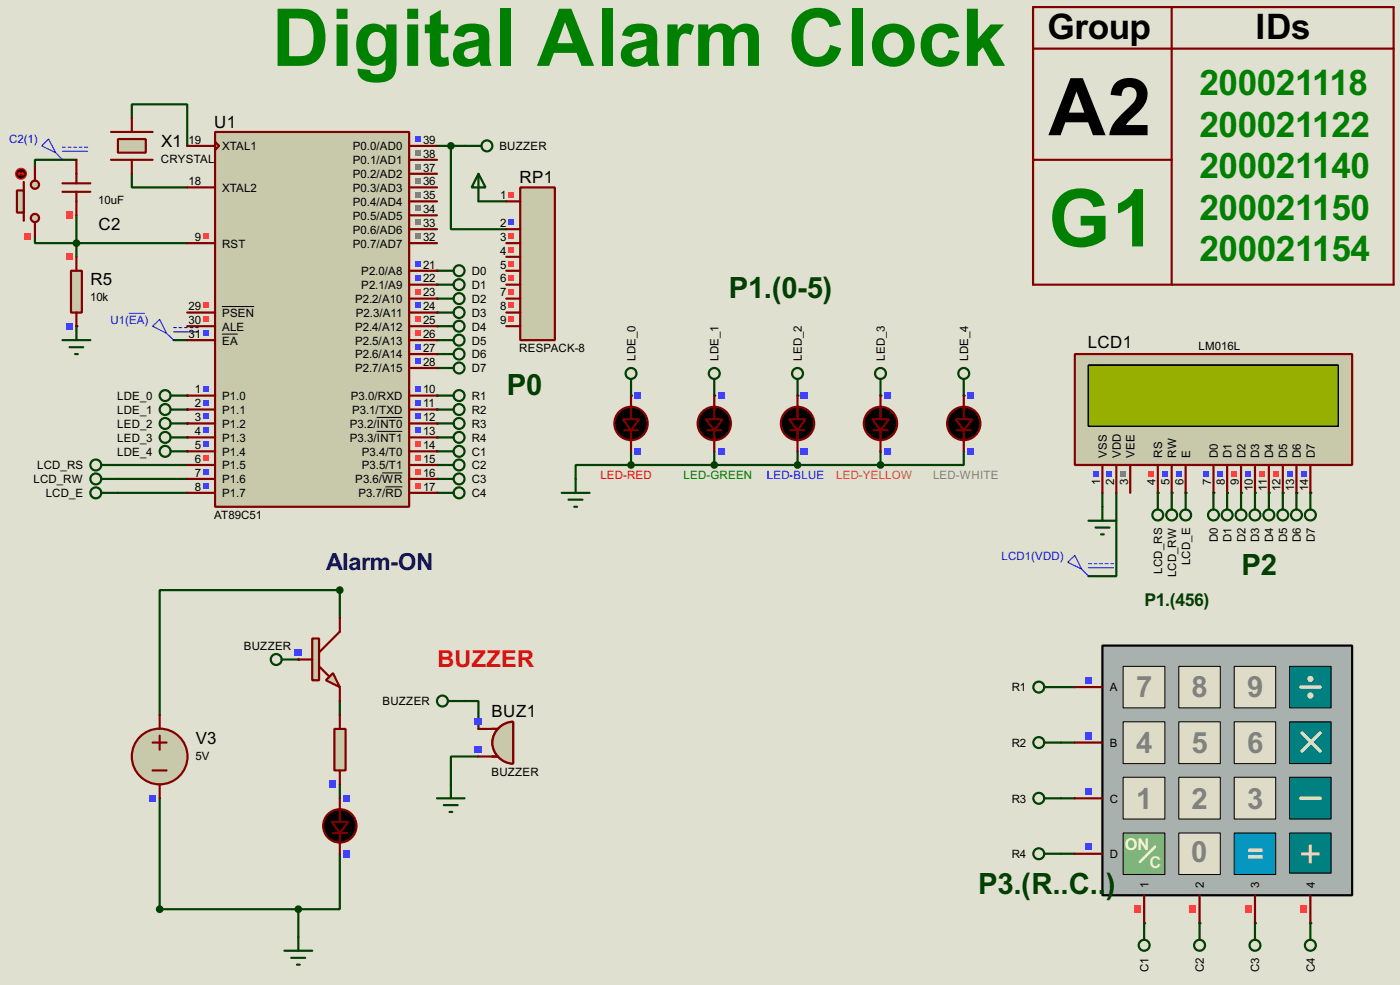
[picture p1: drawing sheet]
<svg xmlns="http://www.w3.org/2000/svg" width="256mm" height="180mm" viewBox="0 0 256 180" stroke-linecap="round" stroke-linejoin="round" font-family="sans-serif">
<path d="M0 0h256.5v180.3h-256.5z" fill="#e0e0d0"/>
<path d="M194.4 125.8h2.5M194.4 135.9h2.5M194.4 146.1h2.5M194.4 156.3h2.5" fill="none" stroke="#004000" stroke-width=".4"/>
<g fill="#004000">
<circle cx="209.6" cy="169" r=".2"/>
<circle cx="219.8" cy="169" r=".2"/>
<circle cx="229.9" cy="169" r=".2"/>
<circle cx="240.1" cy="169" r=".2"/>
<circle cx="240.1" cy="90.2" r=".2"/>
<circle cx="237.5" cy="90.2" r=".2"/>
<circle cx="235" cy="90.2" r=".2"/>
<circle cx="232.5" cy="90.2" r=".2"/>
<circle cx="229.9" cy="90.2" r=".2"/>
<circle cx="227.4" cy="90.2" r=".2"/>
<circle cx="224.8" cy="90.2" r=".2"/>
<circle cx="222.3" cy="90.2" r=".2"/>
<circle cx="217.2" cy="90.2" r=".2"/>
<circle cx="214.7" cy="90.2" r=".2"/>
<circle cx="212.1" cy="90.2" r=".2"/>
</g>
<path d="M14 39.4v7.6M6.4 43.2v1.3h7.6M202 90.2v2.6M204.5 90.2v15.3h-5.1" fill="none" stroke="#004000" stroke-width=".4"/>
<circle cx="14" cy="59.7" r=".2" fill="#004000"/>
<path d="M14 29.3h-7.6v1.2M29.3 146.1v20.3h25.4M62.3 156.3v10.1h-7.6M62.3 143.6v2.5M54.7 166.4v5.1" fill="none" stroke="#004000" stroke-width=".4"/>
<circle cx="54.7" cy="120.7" r=".2" fill="#004000"/>
<path d="M24.2 31.8v2.5h10.1M24.2 21.6v-2.5h10.1v7.6M14 44.5h20.3M31.8 62.3h2.5M62.3 113.1v-5.1h-33v22.9M62.3 128.3v2.6M85.1 128.3h2.6v5.1M87.7 138.5h-5.1v5.1" fill="none" stroke="#004000" stroke-width=".4"/>
<g fill="#004000">
<circle cx="34.3" cy="72.4" r=".2"/>
<circle cx="34.3" cy="75" r=".2"/>
<circle cx="34.3" cy="77.5" r=".2"/>
<circle cx="34.3" cy="80.1" r=".2"/>
<circle cx="34.3" cy="82.6" r=".2"/>
</g>
<path d="M21.6 85.1h12.7M21.6 87.7h12.7M21.6 90.2h12.7" fill="none" stroke="#004000" stroke-width=".4"/>
<g fill="#004000">
<circle cx="80.1" cy="72.4" r=".2"/>
<circle cx="80.1" cy="75" r=".2"/>
<circle cx="80.1" cy="77.5" r=".2"/>
<circle cx="80.1" cy="80.1" r=".2"/>
<circle cx="80.1" cy="82.6" r=".2"/>
<circle cx="80.1" cy="90.2" r=".2"/>
<circle cx="80.1" cy="87.7" r=".2"/>
<circle cx="80.1" cy="85.1" r=".2"/>
<circle cx="80.1" cy="67.4" r=".2"/>
<circle cx="80.1" cy="49.6" r=".2"/>
<circle cx="80.1" cy="52.1" r=".2"/>
<circle cx="80.1" cy="54.7" r=".2"/>
<circle cx="80.1" cy="57.2" r=".2"/>
<circle cx="80.1" cy="59.7" r=".2"/>
<circle cx="80.1" cy="62.3" r=".2"/>
<circle cx="80.1" cy="64.8" r=".2"/>
<circle cx="115.6" cy="72.4" r=".2"/>
<circle cx="130.9" cy="72.4" r=".2"/>
<circle cx="146.1" cy="72.4" r=".2"/>
<circle cx="161.3" cy="72.4" r=".2"/>
<circle cx="176.6" cy="72.4" r=".2"/>
</g>
<path d="M80.1 26.7h5M82.6 26.7v15.3h10.2M87.7 36.9h5.1M115.6 85.1h-10.1v2.6M115.6 82.6v2.5M115.6 85.1h45.7M130.9 82.6v2.5M146.1 82.6v2.5M161.3 82.6v2.5M176.6 82.6v2.5h-15.3" fill="none" stroke="#004000" stroke-width=".4"/>
<path d="M202 118.2h45.7v45.7h-45.7z" fill="#a9b1af" stroke="#000" stroke-width=".4"/>
<g fill="#dedcc7" stroke="#000" stroke-width=".18">
<path d="M205.8 122h7.6v7.6h-7.6z"/>
<path d="M216 122h7.6v7.6h-7.6z"/>
<path d="M226.1 122h7.6v7.6h-7.6z"/>
</g>
<path d="M236.3 122h7.6v7.6h-7.6z" fill="#008080" stroke="#000" stroke-width=".18"/>
<g fill="#dedcc7" stroke="#000" stroke-width=".18">
<path d="M205.8 132.1h7.6v7.7h-7.6z"/>
<path d="M216 132.1h7.6v7.7h-7.6z"/>
<path d="M226.1 132.1h7.6v7.7h-7.6z"/>
</g>
<path d="M236.3 132.1h7.6v7.7h-7.6z" fill="#008080" stroke="#000" stroke-width=".18"/>
<g fill="#dedcc7" stroke="#000" stroke-width=".18">
<path d="M205.8 142.3h7.6v7.6h-7.6z"/>
<path d="M216 142.3h7.6v7.6h-7.6z"/>
<path d="M226.1 142.3h7.6v7.6h-7.6z"/>
</g>
<path d="M226.1 152.5h7.6v7.6h-7.6z" fill="#0197c9" stroke="#000" stroke-width=".18"/>
<path d="M236.3 142.3h7.6v7.6h-7.6z" fill="#008080" stroke="#000" stroke-width=".18"/>
<path d="M238.3 125.8h3.6M241.9 134.2l-3.3 3.3M238.3 146.1h3.6" fill="none" stroke="#dedcc7" stroke-width=".65"/>
<g fill="#c8c8aa" stroke="#dedcc7" stroke-width=".65">
<circle cx="240.1" cy="124.3" r=".25"/>
<circle cx="240.1" cy="127.3" r=".25"/>
</g>
<path d="M236.3 152.5h7.6v7.3h-7.6z" fill="#008080" stroke="#000" stroke-width=".18"/>
<path d="M238.6 134.2l3.3 3.3" fill="none" stroke="#dedcc7" stroke-width=".65"/>
<path d="M205.8 152.5h7.6v7.6h-7.6z" fill="#81b57d" stroke="#000" stroke-width=".18"/>
<path d="M211.6 155l-2.8 2.8" fill="none" stroke="#fafbdb" stroke-width=".45"/>
<path d="M216 152.5h7.6v7.6h-7.6z" fill="#dedcc7" stroke="#000" stroke-width=".18"/>
<path d="M196.9 125.8h5.1M196.9 135.9h5.1M196.9 146.1h5.1M196.9 156.3h5.1M209.6 163.9v5.1M219.8 163.9v5.1M229.9 163.9v5.1M240.1 163.9v5.1" fill="none" stroke="#800000" stroke-width=".4"/>
<g fill="#4040ff">
<path d="M198.8 123.9h1.3v1.2h-1.3z"/>
<path d="M198.8 134h1.3v1.3h-1.3z"/>
<path d="M198.8 144.2h1.3v1.3h-1.3z"/>
<path d="M198.8 154.4h1.3v1.2h-1.3z"/>
</g>
<g fill="#ff4040">
<path d="M207.7 165.8h1.3v1.3h-1.3z"/>
<path d="M217.9 165.8h1.2v1.3h-1.2z"/>
<path d="M238.2 165.8h1.2v1.3h-1.2z"/>
<path d="M228 165.8h1.3v1.3h-1.3z"/>
</g>
<path d="M20.4 24.2h7.6M20.4 29.3h7.6" fill="none" stroke="#800000" stroke-width=".4"/>
<path d="M21.6 25.5h5.1v2.5h-5.1z" fill="#c8c8aa" stroke="#800000" stroke-width=".4"/>
<path d="M24.2 21.6v2.6M24.2 29.3v2.5M61 152.5h2.6M62.3 146.1v4.3M62.3 152.5v3.8" fill="none" stroke="#800000" stroke-width=".4"/>
<g fill="none" stroke="#004000" stroke-width=".4">
<path d="M80.1 49.6h3M80.1 52.1h3M80.1 54.7h3M80.1 57.2h3M80.1 59.7h3M80.1 62.3h3M80.1 64.8h3M80.1 67.4h3M80.1 72.4h3M80.1 75h3M80.1 77.5h3M80.1 80.1h3"/>
<path d="M80.1 82.6h3M80.1 85.1h3M80.1 87.7h3M80.1 90.2h3M51.6 120.7h3.1M191.3 125.8h3.1M191.3 135.9h3.1M191.3 146.1h3.1M191.3 156.3h3.1M209.6 169v3M219.8 169v3M229.9 169v3"/>
<path d="M240.1 169v3"/>
<circle cx="84.1" cy="49.6" r="1"/>
<circle cx="84.1" cy="54.7" r="1"/>
<circle cx="84.1" cy="52.1" r="1"/>
<circle cx="84.1" cy="57.2" r="1"/>
<circle cx="84.1" cy="59.7" r="1"/>
<circle cx="84.1" cy="62.3" r="1"/>
<circle cx="84.1" cy="67.4" r="1"/>
<circle cx="84.1" cy="64.8" r="1"/>
<circle cx="84.1" cy="75" r="1"/>
<circle cx="84.1" cy="72.4" r="1"/>
<circle cx="84.1" cy="77.5" r="1"/>
<circle cx="84.1" cy="85.1" r="1"/>
<circle cx="84.1" cy="90.2" r="1"/>
<circle cx="84.1" cy="80.1" r="1"/>
<circle cx="84.1" cy="82.6" r="1"/>
<circle cx="84.1" cy="87.7" r="1"/>
<circle cx="50.6" cy="120.7" r="1"/>
<circle cx="190.3" cy="135.9" r="1"/>
<circle cx="190.3" cy="125.8" r="1"/>
<circle cx="190.3" cy="146.1" r="1"/>
<circle cx="190.3" cy="156.3" r="1"/>
<circle cx="209.6" cy="173" r="1"/>
<circle cx="219.7" cy="173" r="1"/>
<circle cx="229.9" cy="173" r="1"/>
<circle cx="240" cy="173" r="1"/>
</g>
<g fill="#000" stroke="#800000" stroke-width=".4">
<path d="M60.8 150.4h3l-1.5 2.1z"/>
<circle cx="62.2" cy="151.2" r="3.1"/>
</g>
<path d="M61.3 151.2h2M61.8 150.7h1v1h-1zM62.3 150.2v2" fill="none" stroke="#000040" stroke-width=".2"/>
<g fill="#4040ff">
<path d="M62.9 145.5h1.3v1.2h-1.3z"/>
<path d="M62.9 155.6h1.3v1.3h-1.3z"/>
</g>
<g fill="none" stroke="#004000" stroke-width=".4">
<path d="M85.1 26.7h3.1M31.3 72.4h3M31.3 75h3M31.3 77.5h3M18.6 85.1h3M18.6 87.7h3M18.6 90.2h3"/>
<circle cx="89.2" cy="26.7" r="1"/>
<circle cx="30.2" cy="72.4" r="1"/>
<circle cx="30.2" cy="75" r="1"/>
<circle cx="30.2" cy="77.5" r="1"/>
<circle cx="17.5" cy="87.7" r="1"/>
<circle cx="17.5" cy="85.1" r="1"/>
<circle cx="17.5" cy="90.2" r="1"/>
</g>
<path d="M196.9 64.8h50.8v20.3h-50.8z" fill="#c8c8aa" stroke="#800000" stroke-width=".4"/>
<path d="M199.4 66.9h45.8v11.1h-45.8z" fill="#324600" stroke="#000" stroke-width=".25"/>
<path d="M199.4 66.9h45.8v11.1h-45.8z" fill="#96af00" stroke="#000" stroke-width=".25"/>
<g fill="none" stroke="#800000" stroke-width=".4">
<path d="M202 85.1v5.1M204.5 85.1v5.1M207.1 85.1v5.1M212.1 85.1v5.1M214.7 85.1v5.1M217.2 85.1v5.1M222.3 85.1v5.1M224.8 85.1v5.1M227.4 85.1v5.1M229.9 85.1v5.1M232.5 85.1v5.1M235 85.1v5.1"/>
<path d="M237.5 85.1v5.1M240.1 85.1v5.1"/>
</g>
<g fill="#4040ff">
<path d="M238.3 86.3h1v1h-1z"/>
<path d="M235.8 86.3h1v1h-1z"/>
</g>
<g fill="#ff4040">
<path d="M233.2 86.3h1v1h-1z"/>
<path d="M230.7 86.3h1v1h-1z"/>
</g>
<path d="M228.1 86.3h1.1v1h-1.1z" fill="#4040ff"/>
<path d="M225.6 86.3h1v1h-1z" fill="#ff4040"/>
<g fill="#4040ff">
<path d="M223.1 86.3h1v1h-1z"/>
<path d="M220.5 86.3h1v1h-1z"/>
<path d="M215.4 86.3h1.1v1h-1.1z"/>
<path d="M212.9 86.3h1v1h-1z"/>
</g>
<path d="M210.4 86.3h1v1h-1z" fill="#ff4040"/>
<g fill="#4040ff">
<path d="M200.2 86.3h1v1h-1z"/>
<path d="M202.7 86.3h1.1v1h-1.1z"/>
</g>
<path d="M205.3 86.3h1v1h-1z" fill="#808080"/>
<g fill="none" stroke="#004000" stroke-width=".4">
<path d="M199.4 95.3h5.1M200.7 96.6h2.6M201.7 97.8h.5M202 92.8v2.5M212.1 90.2v3.1M214.7 90.2v3.1M217.2 90.2v3.1M222.3 90.2v3.1M224.8 90.2v3.1M227.4 90.2v3.1M229.9 90.2v3.1M232.5 90.2v3.1"/>
<path d="M235 90.2v3.1M237.5 90.2v3.1M240.1 90.2v3.1"/>
<circle cx="212.1" cy="94.3" r="1"/>
<circle cx="214.6" cy="94.3" r="1"/>
<circle cx="217.2" cy="94.3" r="1"/>
<circle cx="222.3" cy="94.3" r="1"/>
<circle cx="224.8" cy="94.3" r="1"/>
<circle cx="227.3" cy="94.3" r="1"/>
<circle cx="229.9" cy="94.3" r="1"/>
<circle cx="232.4" cy="94.3" r="1"/>
<circle cx="235" cy="94.3" r="1"/>
<circle cx="237.5" cy="94.3" r="1"/>
<circle cx="240" cy="94.3" r="1"/>
</g>
<g fill="none" stroke="#0000c0" stroke-width=".2">
<path d="M28 59.7l1.3-1.2 1.2 2.5zM31.8 60h.5M32.8 60h.5M33.8 60h.5M34.9 60h.5M35.9 60h.5M30.5 61l1.3 1.3M31.8 60.8h4.6M195.6 102.9l1.3-1.2 1.3 2.5zM198.2 104.2l1.2 1.3M199.4 103.2h.6M199.4 103.9h4.6"/>
<path d="M200.5 103.2h.5M201.5 103.2h.5M202.5 103.2h.5M203.5 103.2h.5"/>
</g>
<path d="M23.6 57.4h2.9" fill="none" stroke="#0000c0" stroke-width=".18"/>
<path d="M11.5 35.1h5.1M11.5 33.6h5.1M14 29.3v4.3M14 35.1v4.3" fill="none" stroke="#800000" stroke-width=".4"/>
<path d="M12.1 38.8h1.3v1.3h-1.3z" fill="#ff4040"/>
<g fill="#c8c8aa" stroke="#800000" stroke-width=".4">
<circle cx="6.4" cy="33.8" r=".75"/>
<circle cx="6.4" cy="39.9" r=".75"/>
</g>
<path d="M4.4 33.3v7.1" fill="none" stroke="#800000" stroke-width=".4"/>
<path d="M3.1 34.9h1.3v4h-1.3z" fill="#c8c8aa" stroke="#800000" stroke-width=".4"/>
<path d="M6.4 30.5v2.6M6.4 40.7v2.5" fill="none" stroke="#800000" stroke-width=".4"/>
<circle cx="3.8" cy="31.8" r="1" fill="#400000" stroke="#f00" stroke-width=".2"/>
<path d="M3.4 31.8h1M3.4 31.8l.2 .3M3.6 31.6l-.2 .2M4.1 31.6l.3 .2M4.4 31.8l-.3 .3" fill="none" stroke="#f00" stroke-width=".2"/>
<path d="M4.5 42.6h1.3v1.3h-1.3z" fill="#ff4040"/>
<circle cx="14" cy="44.5" r=".5" fill="#004000" stroke="#004000" stroke-width=".4"/>
<path d="M14 59.7v2.6M11.5 62.3h5.1M12.8 63.6h2.5M13.8 64.8h.5" fill="none" stroke="#004000" stroke-width=".4"/>
<path d="M13 49.6h2v7.6h-2z" fill="#c8c8aa" stroke="#800000" stroke-width=".4"/>
<path d="M14 47v2.6M14 57.2v2.5" fill="none" stroke="#800000" stroke-width=".4"/>
<path d="M12.1 46.4h1.3v1.3h-1.3z" fill="#ff4040"/>
<path d="M12.1 59.1h1.3v1.3h-1.3z" fill="#4040ff"/>
<path d="M8.9 25.5l1.3 2.5-2.5-1.3zM10.2 28l1.3 1.3M11.5 27h.5M11.5 27.7h4.6M12.5 27h.5M13.5 27h.5M14.5 27h.5M15.5 27h.6" fill="none" stroke="#0000c0" stroke-width=".2"/>
<circle cx="29.2" cy="138.5" r="5.1" fill="#c8c8aa" stroke="#800000" stroke-width=".4"/>
<path d="M28 135.9h2.5M29.3 130.9v2.5M29.3 134.7v2.5M28 141h2.5M29.3 143.6v2.5" fill="none" stroke="#800000" stroke-width=".4"/>
<path d="M27.4 145.5h1.2v1.2h-1.2z" fill="#4040ff"/>
<path d="M52.1 174h5.1M53.4 175.3h2.5M54.4 176.6h.5M54.7 171.5v2.5" fill="none" stroke="#004000" stroke-width=".4"/>
<g fill="#004000" stroke="#004000" stroke-width=".4">
<circle cx="54.6" cy="166.4" r=".5"/>
<circle cx="29.2" cy="166.4" r=".5"/>
</g>
<path d="M189.3 1.3h66v50.8h-66z" fill="none" stroke="#800000" stroke-width=".4"/>
<path d="M61.3 133.4h2v7.6h-2z" fill="#c8c8aa" stroke="#800000" stroke-width=".4"/>
<path d="M62.3 130.9v2.5M62.3 141v2.6" fill="none" stroke="#800000" stroke-width=".4"/>
<path d="M60.4 142.9h1.2v1.3h-1.2z" fill="#4040ff"/>
<path d="M59.7 124.5l1.3-1.3 1.3 2.6z" fill="#c8c8aa" stroke="#800000" stroke-width=".4"/>
<path d="M57.2 116.9h1.3v7.6h-1.3z" fill="#c8c8aa" stroke="#800000" stroke-width=".4"/>
<path d="M62.3 113.1v2.5l-3.8 3.8M54.7 120.7h2.5M58.5 122l1.8 1.8M62.3 125.8v2.5" fill="none" stroke="#800000" stroke-width=".4"/>
<path d="M54 118.8h1.3v1.3h-1.3z" fill="#4040ff"/>
<circle cx="62.2" cy="108" r=".5" fill="#004000" stroke="#004000" stroke-width=".4"/>
<path d="M91.4 133.3a3.8 3.8 0 0 1 2.6-1.2v7.7a3.8 3.8 0 0 1-3.5-2.4 3.8 3.8 0 0 1 .9-4.1z" fill-rule="evenodd" fill="#c8c8aa" stroke="#800000" stroke-width=".4"/>
<path d="M90.2 138.5h1M90.2 133.4h1" fill="none" stroke="#800000" stroke-width=".4"/>
<path d="M91.4 133.3a3.8 3.8 0 0 1 2.6-1.2v7.7a3.8 3.8 0 0 1-3.5-2.4 3.8 3.8 0 0 1 .9-4.1z" fill-rule="evenodd" fill="#c8c8aa" stroke="#800000" stroke-width=".4"/>
<path d="M87.7 138.5h3.5M87.7 133.4h3.5" fill="none" stroke="#800000" stroke-width=".4"/>
<g fill="#4040ff">
<path d="M87 136.6h1.3v1.2h-1.3z"/>
<path d="M87 131.5h1.3v1.3h-1.3z"/>
</g>
<g fill="none" stroke="#004000" stroke-width=".4">
<path d="M31.3 80.1h3M31.3 82.6h3M82.1 128.3h3M80.1 146.1h5M81.3 147.4h2.6M82.4 148.6h.5M82.6 143.6v2.5"/>
<circle cx="30.2" cy="82.6" r="1"/>
<circle cx="30.2" cy="80.1" r="1"/>
<circle cx="81" cy="128.3" r="1"/>
</g>
<path d="M39.4 24.2h35.6v68.6h-35.6z" fill="#c8c8aa" stroke="#800000" stroke-width=".4"/>
<g fill="none" stroke="#800000" stroke-width=".4">
<path d="M34.3 34.3h5.1M34.3 26.7h5.1M39.4 26l.8 .7-.8 .8zM75 34.3h5.1M75 26.7h5.1M75 29.3h5.1M75 31.8h5.1M75 36.9h5.1M75 39.4h5.1M34.3 59.7h5.1M34.3 57.2h5.1M34.3 44.5h5.1"/>
<path d="M75 59.7h5.1M75 57.2h5.1M75 44.5h5.1M75 42h5.1M75 49.6h5.1M75 52.1h5.1M75 54.7h5.1M34.3 62.3h5.1M34.3 72.4h5.1M34.3 75h5.1M34.3 77.5h5.1M75 62.3h5.1"/>
<path d="M75 72.4h5.1M75 75h5.1M75 77.5h5.1M75 67.4h5.1M75 64.8h5.1M34.3 80.1h5.1M34.3 82.6h5.1M34.3 85.1h5.1M34.3 87.7h5.1M34.3 90.2h5.1M75 80.1h5.1M75 82.6h5.1"/>
<path d="M75 85.1h5.1M75 87.7h5.1M75 90.2h5.1"/>
</g>
<path d="M40.7 56.1h5.9M40.7 61.2h2.9M69 76.4h4.7M69 79h4.7M70 86.6h3.7M70.6 89.1h3.1" fill="none" stroke="#000" stroke-width=".18"/>
<path d="M37.3 58h1v1h-1z" fill="#ff4040"/>
<path d="M37.3 60.5h1v1h-1z" fill="#4040ff"/>
<g fill="#ff4040">
<path d="M37.3 55.4h1v1h-1z"/>
<path d="M37.3 42.7h1v1h-1z"/>
</g>
<path d="M76.1 24.9h1v1.1h-1z" fill="#4040ff"/>
<g fill="#808080">
<path d="M76.1 27.5h1v1h-1z"/>
<path d="M76.1 30h1v1h-1z"/>
<path d="M76.1 32.6h1v1h-1z"/>
<path d="M76.1 35.1h1v1h-1z"/>
<path d="M76.1 37.6h1v1.1h-1z"/>
<path d="M76.1 40.2h1v1h-1z"/>
<path d="M76.1 42.7h1v1h-1z"/>
</g>
<g fill="#4040ff">
<path d="M37.3 70.7h1v1h-1z"/>
<path d="M37.3 73.2h1v1h-1z"/>
<path d="M37.3 75.7h1v1.1h-1z"/>
<path d="M37.3 78.3h1v1h-1z"/>
<path d="M37.3 80.8h1v1h-1z"/>
</g>
<path d="M37.3 83.4h1v1h-1z" fill="#ff4040"/>
<g fill="#4040ff">
<path d="M37.3 85.9h1v1h-1z"/>
<path d="M37.3 88.4h1v1.1h-1z"/>
<path d="M76.1 70.7h1v1h-1z"/>
<path d="M76.1 73.2h1v1h-1z"/>
<path d="M76.1 75.7h1v1.1h-1z"/>
<path d="M76.1 78.3h1v1h-1z"/>
</g>
<g fill="#ff4040">
<path d="M76.1 80.8h1v1h-1z"/>
<path d="M76.1 88.4h1v1.1h-1z"/>
<path d="M76.1 85.9h1v1h-1z"/>
<path d="M76.1 83.4h1v1h-1z"/>
</g>
<g fill="#4040ff">
<path d="M76.1 65.6h1v1h-1z"/>
<path d="M76.1 47.8h1v1h-1z"/>
<path d="M76.1 50.3h1v1.1h-1z"/>
</g>
<path d="M76.1 52.9h1v1h-1z" fill="#ff4040"/>
<path d="M76.1 55.4h1v1h-1z" fill="#4040ff"/>
<g fill="#ff4040">
<path d="M76.1 58h1v1h-1z"/>
<path d="M76.1 60.5h1v1h-1z"/>
</g>
<path d="M76.1 63h1v1.1h-1z" fill="#4040ff"/>
<g fill="none" stroke="#004000" stroke-width=".4">
<path d="M115.6 69.4v3M130.9 69.4v3M146.1 69.4v3M161.3 69.4v3M176.6 69.4v3"/>
<circle cx="115.6" cy="68.4" r="1"/>
<circle cx="130.8" cy="68.4" r="1"/>
<circle cx="146.1" cy="68.4" r="1"/>
<circle cx="161.3" cy="68.4" r="1"/>
<circle cx="176.5" cy="68.4" r="1"/>
</g>
<g fill="#000" stroke="#800000" stroke-width=".4">
<path d="M114.1 76.8h3l-1.5 2z"/>
<circle cx="115.6" cy="77.5" r="3.1"/>
</g>
<path d="M114.4 78.8h2.5M115.6 72.4v4.4M115.6 78.8v3.8" fill="none" stroke="#800000" stroke-width=".4"/>
<g fill="#4040ff">
<path d="M116.3 71.8h1.2v1.3h-1.2z"/>
<path d="M116.3 82h1.2v1.2h-1.2z"/>
</g>
<g fill="#000" stroke="#800000" stroke-width=".4">
<path d="M129.3 76.8h3.1l-1.5 2z"/>
<circle cx="130.8" cy="77.5" r="3.1"/>
</g>
<path d="M129.6 78.8h2.5M130.9 72.4v4.4M130.9 78.8v3.8" fill="none" stroke="#800000" stroke-width=".4"/>
<g fill="#4040ff">
<path d="M131.5 71.8h1.3v1.3h-1.3z"/>
<path d="M131.5 82h1.3v1.2h-1.3z"/>
</g>
<g fill="#000" stroke="#800000" stroke-width=".4">
<path d="M144.6 76.8h3l-1.5 2z"/>
<circle cx="146.1" cy="77.5" r="3.1"/>
</g>
<path d="M144.8 78.8h2.6M146.1 72.4v4.4M146.1 78.8v3.8" fill="none" stroke="#800000" stroke-width=".4"/>
<path d="M145.1 77.5h2M145.6 77h1v1h-1zM146.1 76.5v2" fill="none" stroke="#000040" stroke-width=".2"/>
<g fill="#4040ff">
<path d="M146.7 71.8h1.3v1.3h-1.3z"/>
<path d="M146.7 82h1.3v1.2h-1.3z"/>
</g>
<g fill="#000" stroke="#800000" stroke-width=".4">
<path d="M159.8 76.8h3.1l-1.6 2z"/>
<circle cx="161.3" cy="77.5" r="3.1"/>
</g>
<path d="M160.1 78.8h2.5M161.3 72.4v4.4M161.3 78.8v3.8" fill="none" stroke="#800000" stroke-width=".4"/>
<path d="M160.3 77.5h2.1M160.8 77h1.1v1h-1.1zM161.3 76.5v2" fill="none" stroke="#000040" stroke-width=".2"/>
<g fill="#4040ff">
<path d="M162 71.8h1.2v1.3h-1.2z"/>
<path d="M162 82h1.2v1.2h-1.2z"/>
</g>
<g fill="#000" stroke="#800000" stroke-width=".4">
<path d="M175.1 76.8h3l-1.5 2z"/>
<circle cx="176.5" cy="77.5" r="3.1"/>
</g>
<path d="M175.3 78.8h2.6M176.6 72.4v4.4M176.6 78.8v3.8" fill="none" stroke="#800000" stroke-width=".4"/>
<g fill="#4040ff">
<path d="M177.2 71.8h1.3v1.3h-1.3z"/>
<path d="M177.2 82h1.3v1.2h-1.3z"/>
</g>
<path d="M102.9 90.2h5.1M104.2 91.5h2.5M105.2 92.8h.5M105.5 87.7v2.5" fill="none" stroke="#004000" stroke-width=".4"/>
<g fill="#004000" stroke="#004000" stroke-width=".4">
<circle cx="115.6" cy="85.1" r=".5"/>
<circle cx="146.1" cy="85.1" r=".5"/>
<circle cx="130.8" cy="85.1" r=".5"/>
</g>
<path d="M95.3 34.3h6.4v28h-6.4z" fill="#c8c8aa" stroke="#800000" stroke-width=".4"/>
<path d="M92.8 36.9h2.5M92.8 42h2.5M92.8 44.5h2.5M92.8 47h2.5M92.8 49.6h2.5M92.8 52.1h2.5M92.8 54.7h2.5M92.8 57.2h2.5M92.8 59.7h2.5" fill="none" stroke="#800000" stroke-width=".4"/>
<path d="M93.1 40.2h1.1v1h-1.1z" fill="#4040ff"/>
<g fill="#ff4040">
<path d="M93.1 42.7h1.1v1h-1.1z"/>
<path d="M93.1 45.3h1.1v1h-1.1z"/>
<path d="M93.1 47.8h1.1v1h-1.1z"/>
<path d="M93.1 50.3h1.1v1.1h-1.1z"/>
<path d="M93.1 52.9h1.1v1h-1.1z"/>
<path d="M93.1 55.4h1.1v1h-1.1z"/>
<path d="M93.1 58h1.1v1h-1.1z"/>
<path d="M93.1 35.1h1.1v1h-1.1z"/>
</g>
<path d="M87.7 31.8l1.3 2.5h-2.6zM87.7 31.8v5.1" fill="none" stroke="#004000" stroke-width=".4"/>
<g fill="#004000" stroke="#004000" stroke-width=".4">
<circle cx="161.3" cy="85.1" r=".5"/>
<circle cx="82.6" cy="26.7" r=".5"/>
</g>
<path d="M189.3 8.9h66M214.7 1.3v50.8M189.3 29.3h25.4" fill="none" stroke="#800000" stroke-width=".4"/>
<g font-size="16.3" fill="#008000">
<text x="49.8" y="12">Digital Alarm Clock</text>
<text x="192.1" y="45.1">G1</text>
</g>
<text font-size="16.3" x="192.1" y="24.7">A2</text>
<text font-size="8.2" x="238" y="158.9">+</text>
<g font-size="7.2">
<text x="191.9" y="7.2">Group</text>
<text x="230" y="7.2">IDs</text>
</g>
<g font-size="7.2" fill="#008000">
<text x="219.8" y="17.3">200021118</text>
<text x="219.8" y="25">200021122</text>
<text x="219.8" y="32.6">200021140</text>
<text x="219.8" y="40.2">200021150</text>
<text x="219.8" y="47.9">200021154</text>
</g>
<g font-size="6" fill="#004000">
<text x="133.5" y="54.5">P1.(0-5)</text>
<text x="92.8" y="72.3">P0</text>
<text x="227.4" y="105.3">P2</text>
<text x="179.2" y="163.7">P3.(R..C..</text>
<text x="202.6" y="163.7">)</text>
</g>
<g font-size="6" fill="#808080">
<text x="208.2" y="127.7">7</text>
<text x="218.3" y="127.7">8</text>
<text x="228.5" y="127.7">9</text>
<text x="208.2" y="137.8">4</text>
<text x="218.3" y="137.8">5</text>
<text x="228.5" y="137.8">6</text>
<text x="208.2" y="148">1</text>
<text x="218.3" y="148">2</text>
<text x="228.5" y="148">3</text>
<text x="218.2" y="157.9">0</text>
</g>
<text font-size="6" fill="#dedcc7" x="228.4" y="158.2">=</text>
<text font-size="4.8" fill="#000080" x="59.8" y="104.3">Alarm-ON</text>
<text font-size="4.8" fill="#f00" x="80.1" y="122.1">BUZZER</text>
<text font-size="3.6" fill="#004000" x="209.7" y="111">P1.(456)</text>
<g font-size="3.5">
<text x="39.3" y="23.3">U1</text>
<text x="29.5" y="26.8">X1</text>
<text x="95.2" y="33.5">RP1</text>
<text x="18.1" y="42.1">C2</text>
<text x="16.6" y="52.2">R5</text>
<text x="199.3" y="63.7">LCD1</text>
<text x="90.1" y="131.3">BUZ1</text>
<text x="35.9" y="136.1">V3</text>
</g>
<text font-size="3.4" fill="#fafbdb" x="206.1" y="155.6">ON</text>
<text font-size="3.4" fill="#eff2c4" x="210.6" y="158.9">C</text>
<g font-size="2.4" fill="#0000c0">
<text x="1.7" y="26.3">C2(1)</text>
<text x="20.2" y="59.3">U1(EA)</text>
<text x="183.5" y="102.5">LCD1(VDD)</text>
</g>
<g font-size="2.4">
<text x="29.5" y="29.8">CRYSTAL</text>
<text x="34.6" y="26.3">19</text>
<text x="40.7" y="27.5">XTAL1</text>
<text x="64.6" y="27.5">P0.0/AD0</text>
<text x="77.5" y="26.3">39</text>
<text x="77.5" y="28.9">38</text>
<text x="91.5" y="27.5">BUZZER</text>
<text x="34.6" y="33.9">18</text>
<text x="40.7" y="35.1">XTAL2</text>
<text x="64.6" y="30">P0.1/AD1</text>
<text x="64.6" y="32.6">P0.2/AD2</text>
<text x="64.6" y="35.1">P0.3/AD3</text>
<text x="77.5" y="31.4">37</text>
<text x="77.5" y="33.9">36</text>
<text x="18" y="37.4">10uF</text>
<text x="64.6" y="37.7">P0.4/AD4</text>
<text x="64.6" y="40.2">P0.5/AD5</text>
<text x="77.5" y="36.5">35</text>
<text x="77.5" y="39">34</text>
<text x="77.5" y="41.6">33</text>
<text x="91.6" y="41.6">2</text>
<text x="91.6" y="36.5">1</text>
<text x="35.7" y="44.1">9</text>
<text x="40.7" y="45.3">RST</text>
<text x="64.6" y="42.7">P0.6/AD6</text>
<text x="64.6" y="45.3">P0.7/AD7</text>
<text x="77.5" y="44.1">32</text>
<text x="91.6" y="44.1">3</text>
<text x="91.6" y="46.6">4</text>
<text x="66.2" y="50.4">P2.0/A8</text>
<text x="66.2" y="52.9">P2.1/A9</text>
<text x="77.5" y="49.2">21</text>
<text x="77.5" y="51.7">22</text>
<text x="86.4" y="50.4">D0</text>
<text x="86.4" y="52.9">D1</text>
<text x="91.6" y="49.2">5</text>
<text x="91.6" y="51.7">6</text>
<text x="16.5" y="55.2">10k</text>
<text x="34.6" y="59.3">30</text>
<text x="34.6" y="56.8">29</text>
<text x="40.7" y="58">PSEN</text>
<text x="65" y="55.4">P2.2/A10</text>
<text x="65.2" y="58">P2.3/A11</text>
<text x="77.5" y="54.3">23</text>
<text x="77.5" y="56.8">24</text>
<text x="77.5" y="59.3">25</text>
<text x="86.4" y="55.4">D2</text>
<text x="86.4" y="58">D3</text>
<text x="91.6" y="54.3">7</text>
<text x="91.6" y="56.8">8</text>
<text x="91.6" y="59.3">9</text>
<text x="34.6" y="61.9">31</text>
<text x="40.7" y="60.5">ALE</text>
<text x="40.7" y="63.1">EA</text>
<text x="65" y="60.5">P2.4/A12</text>
<text x="65" y="63.1">P2.5/A13</text>
<text x="65" y="65.6">P2.6/A14</text>
<text x="77.5" y="61.9">26</text>
<text x="77.5" y="64.4">27</text>
<text x="86.4" y="60.5">D4</text>
<text x="86.4" y="63.1">D5</text>
<text x="86.4" y="65.6">D6</text>
<text x="95.1" y="64.5">RESPACK-8</text>
<text x="219.6" y="64.1">LM016L</text>
<text x="35.7" y="72">1</text>
<text x="65" y="68.1">P2.7/A15</text>
<text x="77.5" y="72">10</text>
<text x="77.5" y="67">28</text>
<text x="86.4" y="68.1">D7</text>
<text x="116.4" y="66" transform="rotate(-90 116.4 66)">LDE_0</text>
<text x="131.7" y="66" transform="rotate(-90 131.7 66)">LDE_1</text>
<text x="146.9" y="66" transform="rotate(-90 146.9 66)">LED_2</text>
<text x="162.1" y="66" transform="rotate(-90 162.1 66)">LED_3</text>
<text x="177.4" y="66" transform="rotate(-90 177.4 66)">LDE_4</text>
<text x="21.5" y="73.2">LDE_0</text>
<text x="21.5" y="75.8">LDE_1</text>
<text x="35.7" y="74.6">2</text>
<text x="35.7" y="77.1">3</text>
<text x="40.7" y="73.2">P1.0</text>
<text x="40.7" y="75.8">P1.1</text>
<text x="64.3" y="73.2">P3.0/RXD</text>
<text x="64.5" y="75.8">P3.1/TXD</text>
<text x="77.5" y="74.6">11</text>
<text x="77.5" y="77.1">12</text>
<text x="86.4" y="73.2">R1</text>
<text x="86.4" y="75.8">R2</text>
<text x="21.5" y="78.3">LED_2</text>
<text x="21.5" y="80.8">LED_3</text>
<text x="21.5" y="83.4">LDE_4</text>
<text x="35.7" y="79.7">4</text>
<text x="35.7" y="82.2">5</text>
<text x="40.7" y="78.3">P1.2</text>
<text x="40.7" y="80.8">P1.3</text>
<text x="40.7" y="83.4">P1.4</text>
<text x="64.1" y="78.3">P3.2/INT0</text>
<text x="64.1" y="80.8">P3.3/INT1</text>
<text x="66.3" y="83.4">P3.4/T0</text>
<text x="77.5" y="79.7">13</text>
<text x="77.5" y="82.2">14</text>
<text x="86.4" y="78.3">R3</text>
<text x="86.4" y="80.8">R4</text>
<text x="86.4" y="83.4">C1</text>
<text x="202.8" y="83.8" transform="rotate(-90 202.8 83.8)">VSS</text>
<text x="205.3" y="83.8" transform="rotate(-90 205.3 83.8)">VDD</text>
<text x="207.9" y="83.8" transform="rotate(-90 207.9 83.8)">VEE</text>
<text x="212.9" y="83.8" transform="rotate(-90 212.9 83.8)">RS</text>
<text x="215.5" y="83.8" transform="rotate(-90 215.5 83.8)">RW</text>
<text x="218" y="83.8" transform="rotate(-90 218 83.8)">E</text>
<text x="223.1" y="83.8" transform="rotate(-90 223.1 83.8)">D0</text>
<text x="225.6" y="83.8" transform="rotate(-90 225.6 83.8)">D1</text>
<text x="228.2" y="83.8" transform="rotate(-90 228.2 83.8)">D2</text>
<text x="230.7" y="83.8" transform="rotate(-90 230.7 83.8)">D3</text>
<text x="233.3" y="83.8" transform="rotate(-90 233.3 83.8)">D4</text>
<text x="235.8" y="83.8" transform="rotate(-90 235.8 83.8)">D5</text>
<text x="238.3" y="83.8" transform="rotate(-90 238.3 83.8)">D6</text>
<text x="240.9" y="83.8" transform="rotate(-90 240.9 83.8)">D7</text>
<text x="6.1" y="88.5">LCD_RW</text>
<text x="6.8" y="85.9">LCD_RS</text>
<text x="35.7" y="84.7">6</text>
<text x="35.7" y="87.3">7</text>
<text x="35.7" y="89.8">8</text>
<text x="40.7" y="85.9">P1.5</text>
<text x="40.7" y="88.5">P1.6</text>
<text x="65.1" y="88.5">P3.6/WR</text>
<text x="66.3" y="85.9">P3.5/T1</text>
<text x="77.5" y="89.8">17</text>
<text x="77.5" y="87.3">16</text>
<text x="77.5" y="84.7">15</text>
<text x="86.4" y="85.9">C2</text>
<text x="86.4" y="88.5">C3</text>
<text x="201.6" y="88.8" transform="rotate(-90 201.6 88.8)">1</text>
<text x="204.1" y="88.8" transform="rotate(-90 204.1 88.8)">2</text>
<text x="206.7" y="88.8" transform="rotate(-90 206.7 88.8)">3</text>
<text x="211.7" y="88.8" transform="rotate(-90 211.7 88.8)">4</text>
<text x="214.3" y="88.8" transform="rotate(-90 214.3 88.8)">5</text>
<text x="216.8" y="88.8" transform="rotate(-90 216.8 88.8)">6</text>
<text x="221.9" y="88.8" transform="rotate(-90 221.9 88.8)">7</text>
<text x="224.4" y="88.8" transform="rotate(-90 224.4 88.8)">8</text>
<text x="227" y="88.8" transform="rotate(-90 227 88.8)">9</text>
<text x="229.5" y="90" transform="rotate(-90 229.5 90)">10</text>
<text x="232.1" y="89.8" transform="rotate(-90 232.1 89.8)">11</text>
<text x="234.6" y="90" transform="rotate(-90 234.6 90)">12</text>
<text x="237.1" y="90" transform="rotate(-90 237.1 90)">13</text>
<text x="239.7" y="90" transform="rotate(-90 239.7 90)">14</text>
<text x="8.4" y="91">LCD_E</text>
<text x="39.2" y="95">AT89C51</text>
<text x="40.7" y="91">P1.7</text>
<text x="65.7" y="91">P3.7/RD</text>
<text x="86.4" y="91">C4</text>
<text x="223.1" y="99.2" transform="rotate(-90 223.1 99.2)">D0</text>
<text x="225.6" y="99.2" transform="rotate(-90 225.6 99.2)">D1</text>
<text x="228.2" y="99.2" transform="rotate(-90 228.2 99.2)">D2</text>
<text x="230.7" y="99.2" transform="rotate(-90 230.7 99.2)">D3</text>
<text x="233.3" y="99.2" transform="rotate(-90 233.3 99.2)">D4</text>
<text x="235.8" y="99.2" transform="rotate(-90 235.8 99.2)">D5</text>
<text x="238.3" y="99.2" transform="rotate(-90 238.3 99.2)">D6</text>
<text x="240.9" y="99.2" transform="rotate(-90 240.9 99.2)">D7</text>
<text x="212.9" y="105" transform="rotate(-90 212.9 105)">LCD_RS</text>
<text x="215.5" y="105.7" transform="rotate(-90 215.5 105.7)">LCD_RW</text>
<text x="218" y="103.4" transform="rotate(-90 218 103.4)">LCD_E</text>
<text x="44.7" y="119">BUZZER</text>
<text x="70.1" y="129.1">BUZZER</text>
<text x="185.3" y="126.6">R1</text>
<text x="203.3" y="126.6">A</text>
<text x="185.3" y="136.7">R2</text>
<text x="203.3" y="136.7">B</text>
<text x="35.8" y="139">5V</text>
<text x="90" y="142">BUZZER</text>
<text x="185.3" y="146.9">R3</text>
<text x="203.3" y="146.9">C</text>
<text x="185.3" y="157.1">R4</text>
<text x="203.3" y="157.1">D</text>
<text x="210.4" y="162.6" transform="rotate(-90 210.4 162.6)">1</text>
<text x="220.6" y="162.6" transform="rotate(-90 220.6 162.6)">2</text>
<text x="230.7" y="162.6" transform="rotate(-90 230.7 162.6)">3</text>
<text x="240.9" y="162.6" transform="rotate(-90 240.9 162.6)">4</text>
<text x="210.4" y="178" transform="rotate(-90 210.4 178)">C1</text>
<text x="220.6" y="178" transform="rotate(-90 220.6 178)">C2</text>
<text x="230.7" y="178" transform="rotate(-90 230.7 178)">C3</text>
<text x="240.9" y="178" transform="rotate(-90 240.9 178)">C4</text>
</g>
<text font-size="2.4" fill="#f00" x="110" y="87.7">LED-RED</text>
<text font-size="2.4" fill="#008000" x="125.2" y="87.7">LED-GREEN</text>
<text font-size="2.4" fill="#00f" x="140.5" y="87.7">LED-BLUE</text>
<text font-size="2.4" fill="#ff8000" x="153.2" y="87.7">LED-YELLOW</text>
<text font-size="2.4" fill="#808080" x="170.9" y="87.7">LED-WHITE</text>
</svg>
